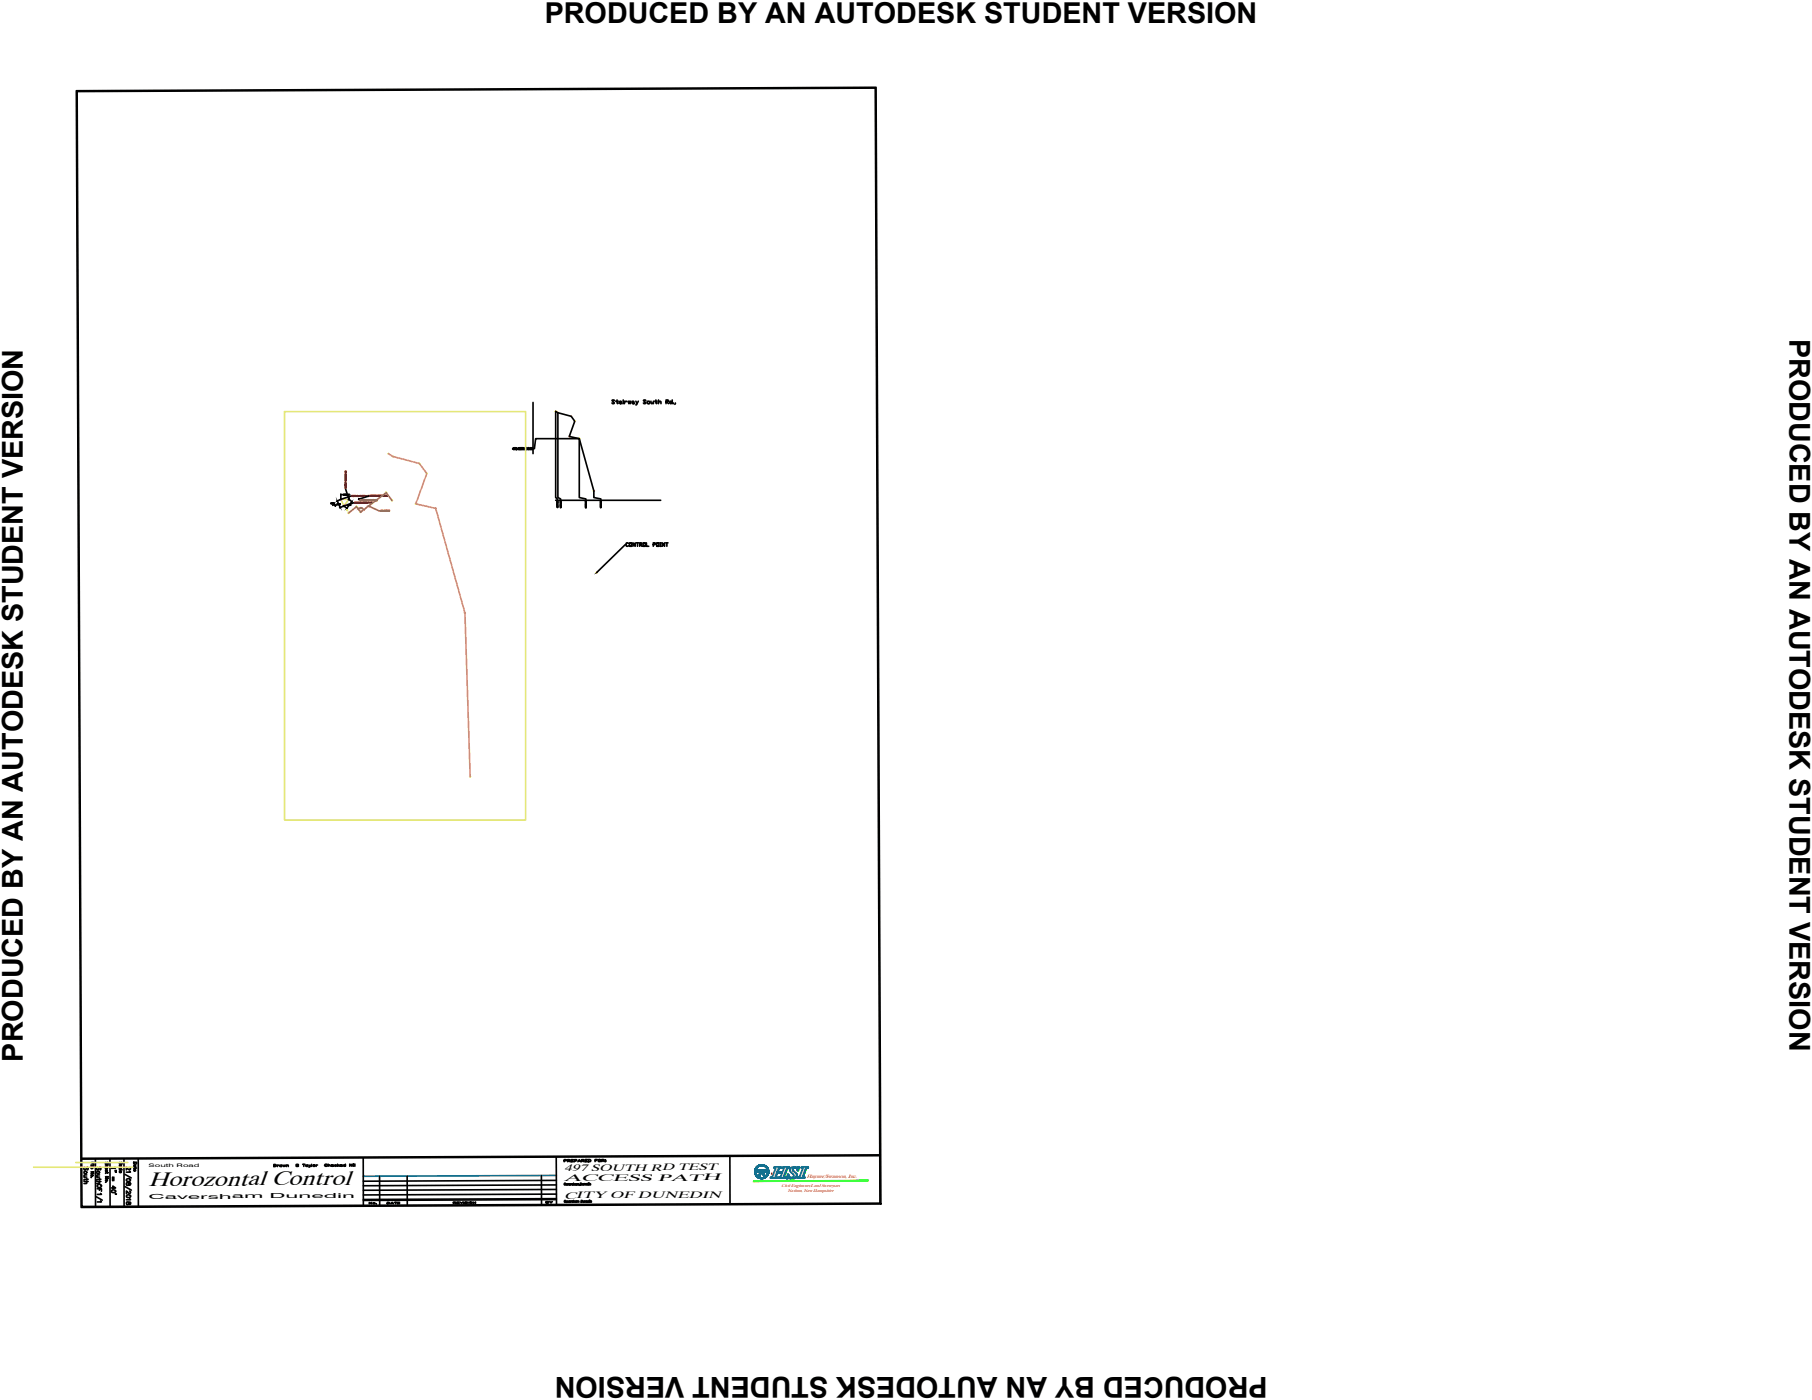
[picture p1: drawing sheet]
<svg xmlns="http://www.w3.org/2000/svg" width="279mm" height="216mm" viewBox="0 0 279 216" stroke-linecap="round" stroke-linejoin="round" font-family="sans-serif">
<!-- layer: PNTS -->
<g fill="none" stroke="#ff0" stroke-width=".15">
<path d="M85.6 63.4h.2M85.7 63.3v.3M85.9 63.6h.2M86 63.5v.3M87.7 67.3h.2M87.8 67.2v.2M87.9 64.2h.3M88.1 64.1v.2M88.5 65h.3M88.6 64.9v.2M89.2 67.6h.3M89.3 67.5v.3"/>
<path d="M91.5 75.7h.2M91.6 75.6v.2M91.9 88.3h.2M92 88.2v.3"/>
<circle cx="85.7" cy="63.4" r=".05"/>
<circle cx="86" cy="63.6" r=".05"/>
<circle cx="87.8" cy="67.3" r=".05"/>
<circle cx="88.1" cy="64.2" r=".05"/>
<circle cx="88.6" cy="64.9" r=".05"/>
<circle cx="89.3" cy="67.6" r=".05"/>
<circle cx="91.6" cy="75.7" r=".05"/>
<circle cx="92" cy="88.3" r=".05"/>
</g>
<!-- layer: 0 -->
<g fill="none" stroke="#000" stroke-width=".25">
<path d="M51 77.6l.1 .1zM51.1 77.6v.1M51.1 77.6l.1 .1zM51.3 77.6v.1l-.1-.1M51.4 77.7l.3 .3M51.4 77.9h-.1M51.4 77.6h-.1h.1l.3 .3M51.4 77.6l.1 .1zM51.6 77.6l-.1 .1M52 77.7v.1M52 77.8h.1M52 77.3l.2 .4"/>
<path d="M52.2 77.8h-.1M52.3 77.8l-.1-.1v.1M52.3 77.9l.1 .3M52.3 77.7l.1 .1M52.5 77.7l-.1 .1zM52.5 77l-.6 .3M52.6 76.2v.8M52.7 76.3h.2M53 76.2v.1M53 78l-.6 .3M53 78l.6 .4M53.1 76.2v.1"/>
<path d="M53.2 76.3h.1M53.3 76.2v.1zM53.3 75.4l.5 1.6 .5 .4M53.4 76.2v.1zM53.4 76.3h.3M53.6 77.8l.1 .1M53.7 77.9h.1M53.8 77.8v.1M53.8 78l-.3 .3M53.8 76.2v.8M53.9 77.8v.1M54 77.8v.1"/>
<path d="M54.1 77.8v.1M54.2 77.4l-.2 .4M54.2 76.5l-1.6 .5M54.7 77.5l-1.7 .5M57 76.5l-1.6 .5M79.2 69.2h-.2l.2-.2v.3M79.5 69.2l-.2-.1h.2l-.1 .2M79.6 69.1l.1 .2M79.6 69.3h.1M80 69.2h-.2l.1-.2v.3M80.1 69.1h.2l-.2 .1v.1h.2M80.6 69h-.2v.2h.2l-.1 .1h-.1"/>
<path d="M80.8 69l-.1 .3h.2l-.2-.1M81 69.3h.1M81.2 69l-.1 .2v.1h.1l.1-.1h-.2M81.4 69.1h.2l-.2 .1M81.5 69.2v.1h-.1M81.8 69l-.2 .2v.1h.2v-.1h-.2M81.9 69.1h.2l-.1 .1M82.1 69.2v.1h-.2M82.2 62.1v7.9M85.7 63.4l.3 .2 2.1 .6 .5 .8-.8 2.3 1.5 .3 2.3 8.1M85.7 63.5v13.2l.2 .2v.3M85.7 77.2h16.2"/>
<path d="M85.9 78h.1zM85.9 77.8v.1M85.9 78.3h.1M85.9 78h.1M85.9 77.7h.1M85.9 77.2h.1zM86 78.1h.1M86 77.4v.1M86 77.6h.1M86 77.7l-.1 .1M86 77.4h-.1M86 77.3h-.1v.1"/>
<path d="M86 77.4h.1M86 63.7v13l.4 .2v.3M86.4 78.1h.1zM86.4 77.9h.1h-.1M86.4 77.4h.1M86.4 78.3h.1M86.4 77.5l.1 .1zM86.4 78h.1M86.4 77.2v.1M86.5 78.1h.1M86.5 77.6v.1M86.5 77.6h.1"/>
<path d="M86.5 77.8h-.1M86.5 77.4l-.1 .1M89.3 67.6h-6.7l-.2 1.6h-.2M89.3 67.7v9l1 .2v.3M90.3 78.1h.1zM90.3 77.9h.1M90.3 77.5v.1M90.3 77.3l.1 .1M90.3 78h.1M90.3 77.7h.1M90.3 77.4h.1M90.3 77.2v.1h.1"/>
<path d="M90.4 78.1v.1h-.1h.1M90.4 77.6h.1M90.4 78.3h-.1M90.4 77.8l-.1-.1v.1M91.6 75.8v.9l1 .2v.3M92.6 78.1l.1 .1zM92.6 78.1h.1zM92.6 77.9h.1M92.6 77.5l.1 .1M92.6 77.4h.1M92.6 77.3h.1zM92.6 77.2l.1 .1z"/>
<path d="M92.6 78.3h.1M92.6 77.7h.1M92.6 78h.1M92.6 77.7v.1M92.7 77.6h.1M94.7 61.8v-.1l-.3 .1 .3 .3v.2l-.3-.2M94.9 61.9h.4M95.1 61.7v.4l.1 .2 .1-.2M95.5 62l.2-.1 .1 .2-.2 .2zM95.8 62.1l.1 .2M96.1 61.7v.1M96.1 61.9v.4"/>
<path d="M96.3 61.9v.4M96.7 62l-.2-.1-.2 .2M96.9 61.9l.1 .4 .1-.4 .1 .4 .1-.4M97.5 62l.1-.1 .1 .1v.3l-.2-.2zM97.7 62.1l.2 .2M98 61.9l.2 .4M98.4 61.9l-.4 .5M99.6 61.8l-.1-.1-.3 .1 .4 .3-.1 .2-.3-.2M99.8 62l.3-.1 .1 .2-.3 .2zM100.4 61.9l.1 .4 .3-.2M100.8 61.9v.4M100.9 61.9h.4"/>
<path d="M101.1 61.7v.4l.1 .2 .1-.2M101.5 62.1l.3-.2 .1 .1v.3M101.5 61.7v.6M102.7 62h.3l.1-.2-.4-.1v.6M102.8 62l.3 .3M103.3 62l.2-.1 .2 .2-.3 .2zM103.7 61.7v.6M103.8 62.1v.2M104.1 62.1v.3M96.5 84l-4.5 4.3M96.9 83.8l-.1-.1-.3 .1 .1 .4h.3M97.1 83.7h.3v.5h-.3z"/>
<path d="M97.9 83.7v.5l-.3-.5v.5M98.1 83.7h.4M98.3 83.7v.5M98.6 84h.3l.1-.2-.4-.1v.5M98.7 84l.3 .2M99.2 83.7h.3v.5h-.3zM99.7 83.7v.5h.3M100.7 84h.3l.1-.2-.4-.1v.5M101.3 83.7h.3v.5h-.3zM101.8 83.7h.2M101.8 84.2h.2M101.9 83.7v.5"/>
<path d="M102.5 83.7v.5l-.4-.5v.5M102.6 83.7h.4M102.8 83.7v.5"/>
</g>
<path d="M51.5 77.6v.1zM52.4 78.2l.1 .1zM52.6 76.3h.1zM53.5 78.3v.1zM53.7 76.3h.1zM54.3 77.4h-.1z" fill="#000" stroke="#000" stroke-width=".15"/>
<g fill="none" stroke="#000" stroke-width=".15">
<path d="M51.6 78h.2M51.6 78h.3M51.7 77.9v.2M52.4 77h.3M52.6 76.9v.2M52.9 78h.2M53 77.9v.2M53.7 77h.2M53.8 76.9v.2M55.2 77h.3M55.4 76.9v.2"/>
<circle cx="51.7" cy="78" r=".05"/>
<circle cx="51.7" cy="77.9" r=".05"/>
<circle cx="52.5" cy="77" r=".05"/>
<circle cx="53" cy="78" r=".05"/>
<circle cx="53.8" cy="77" r=".05"/>
<circle cx="55.3" cy="77" r=".05"/>
</g>
<path d="M52.9 77h-.3l.4 1 .8-1h-.3M53 77h.3" fill="none" stroke="#e5e878" stroke-width=".25"/>
<g fill="none" stroke="#f00" stroke-width=".25">
<path d="M53.2 75.1h.1zM53.2 74.8l.1 .1v-.1v.1M53.2 74.5h.1M53.2 73.4l.1 .1zM53.2 73.3h.1M53.2 72.9h.1zM53.2 72.7h.1zM53.2 75.3h.1M53.2 74.8h.1M53.2 72.7l.1 .1zM53.3 75h-.1M53.3 75h.1"/>
<path d="M53.3 74.7h.1M53.3 74h-.1h.1M53.3 73.2h-.1M53.3 73.2h.1M53.3 75.2h-.1h.1M53.3 74.1h-.1h.1M53.3 73.8h-.1h.1M53.3 73.5l-.1 .1h.1M53.3 74.3h.1M53.3 73.1h.1M53.3 74.6h.1M53.3 73.4h.1"/>
<path d="M53.3 72.9h.1M53.3 74.4h-.1M53.3 73.9h-.1M53.3 73.6l-.1 .1M54.3 76.5h.1M54.4 76.5h.1M54.4 76.5h.1zM54.5 76.5h.1M54.7 76.4v.1M54.7 77.5v.1M54.8 76.5h.1M54.9 77.5l-.1-.1v.2"/>
<path d="M54.9 76.4v.1h-.1M54.9 77.5v.1zM55 76.5h.1M55 77.5v.1M55.1 76.5h.1M55.1 76.5h.1h-.1M55.2 77.4v.2l-.1-.1M55.2 77.5v.1M55.3 76.5l-.1 .1M55.3 77.4h.1l-.1 .2M55.4 77.6h.1M55.5 77.5v.1"/>
<path d="M55.5 76.5h.1M55.6 77.5h.1M55.6 76.5h-.1M55.6 76.5h.1M55.6 77.5v.1M55.7 77.6h.1M55.8 76.5h.1M55.9 77.5v-.1v.2M56 76.5h.1M56.1 76.5h.1M56.1 77.5h-.1h.1l-.1 .1M56.1 77.5l.1 .1"/>
<path d="M56.2 76.5h.1M56.3 77.5h-.1v-.1v.2M56.3 76.4l-.1 .1M56.3 77.5h.1l-.1 .1 .2-.1M56.4 76.5h.1M56.4 77.5h.1M56.5 76.5l-.1 .1M56.6 77.5h.1M56.6 76.5h.1M56.6 77.6h.1M56.7 77.4h.1l-.1 .2M56.7 76.5h.1"/>
<path d="M56.7 76.5h.1zM56.8 77.4v.2M56.9 76.5h.1M56.9 77.6h.1M57 76.4l.1 .1M57.1 77.5v.1zM57.2 77.6h.1M57.2 76.5h-.1l.1-.1v.1M57.2 77.5l.1 .1zM57.3 76.4v.1zM57.3 77.5l.1 .1zM57.3 76.4h.1l-.1 .1"/>
<path d="M57.5 76.4v.1M57.6 76.4l.1 .1M57.7 76.4v.1M57.8 76.5h.1M57.8 76.4l.1 .1M58 76.4l-.1 .1M58.1 76.5h-.1M58.3 76.5h-.1l.1-.1v.1M58.4 76.5h.1M58.4 76.4v.1M58.6 76.5h-.1l.1-.1v.1M58.6 76.4l.1 .1"/>
<path d="M58.8 76.5v-.1v.1M58.9 76.4v.1zM59 76.5h.1M59.1 76.4l-.1 .1M59.2 76.5l-.1-.1v.1M59.3 76.5h-.1M59.4 76.4l.1 .1zM59.5 76.5h.1M59.5 76.4l.1 .1zM59.7 76.4v.1z"/>
</g>
<!-- layer: Border -->
<g fill="none" stroke="#000" stroke-width=".25">
<path d="M11.8 14l123.3-.5 .7 172.2-123.3 .5zM11.9 14.1l123.1-.5 .7 164.5-123.1 .5zM12.6 178.8l123.1-.6v7.3l-123.1 .6zM14.7 178.8v7.3M17 178.7v7.4M19.1 178.7v7.3M21.3 178.7v7.3M56 178.6v7.4M85.8 178.4v7.4M112.5 178.3l.1 7.3M58.5 181.4v4.5M62.8 181.4v4.4"/>
<path d="M83.5 181.3v4.5M85.8 182l-29.8 .2M85.8 182.7l-29.8 .2M85.8 183.4l-29.8 .2M85.8 184.2l-29.8 .1M85.8 184.8l-29.8 .2M85.8 185l-29.8 .1"/>
</g>
<path d="M85.8 181.3l-29.8 .1" fill="none" stroke="#007095" stroke-width=".25"/>
<!-- layer: Title Block -->
<g fill="none" stroke="#000" stroke-width=".25">
<path d="M14 179.3h.5v.2M14 179.7h.3M14 179.8h.5M14.2 180v.2a.14 .14 0 0 0 .1-.2 .15 .15 0 0 0-.3 0 .14 .14 0 0 0 .1 .2M14.2 179.3v.1M14.4 179.6h.1M16.3 179.7h.4M16.3 179.3v.3l.3-.3v.3M16.5 179.7v.2h-.2M18.5 179.3v.2l.2-.2 .1 .1v.1M18.6 179.9a.14 .14 0 0 0 0-.2 .14 .14 0 0 0-.2 0 .14 .14 0 0 0 .1 .2M20.6 179.2h.5v.2a.24 .24 0 0 1-.3 .1 .24 .24 0 0 1-.2-.1z"/>
<path d="M20.6 179.9h.3M20.7 179.9a.13 .13 0 0 1 0-.2 .13 .13 0 0 1 .2 0 .13 .13 0 0 1-.1 .2M42.2 179.6h.2a.16 .16 0 0 1 .2 .1 .16 .16 0 0 1-.2 .2h-.2zM42.8 179.7v.2M43 179.7l-.2 .1M43.4 179.7a.15 .15 0 0 0-.2 0 .15 .15 0 0 0-.1 .2h.3M43.4 179.7v.2M43.6 179.7l.1 .2 .1-.2 .1 .2 .1-.2M44.2 179.7h.2l.1 .2M44.2 179.7v.2M46 179.6h-.3l.3 .1v.2l-.3-.1M46.7 179.6h.3"/>
<path d="M46.8 179.6v.3M47.4 179.7h-.1l-.2 .1h.4M47.4 179.7l.1 .2M47.6 179.7l.2 .2 .2-.2M47.8 179.9l-.2 .1M48 179.6v.3M48.7 179.7v.2M49 179.7h-.3M50.5 179.6h-.1a.2 .2 0 0 0-.2-.1 .2 .2 0 0 0-.1 .3h.4M50.6 179.7h.3v.2M50.6 179.5v.4M51.1 179.7h.3a.14 .14 0 0 0-.2 0 .14 .14 0 0 0 0 .2l.2-.1"/>
<path d="M51.9 179.7a.14 .14 0 0 0-.2-.1 .14 .14 0 0 0-.1 .2h.3M52 179.5v.4M52.2 179.7l.1 .2M52.3 179.6l-.3 .2M52.5 179.7h.3h-.3a.15 .15 0 0 0 .1 .2 .15 .15 0 0 0 .2-.1M53.3 179.7a.15 .15 0 0 0-.2-.1 .15 .15 0 0 0-.1 .2h.3M53.3 179.5v.4M54.3 179.5v.4l-.4-.4v.4M54.5 179.5h.1M54.5 179.6v.3M54.7 179.5v.4M87 179l.4-.1-.4-.1v.4"/>
<path d="M87.5 179l.4-.1-.4-.1v.4M87.7 179l.2 .2M88.1 179h.2M88.4 178.8h-.3v.4h.3M88.6 179l.3-.1-.3-.1v.4M89.1 179.2l.2-.4 .2 .4M89.2 179h.3M89.7 179l.3-.1-.3-.1v.4M89.9 179l.1 .2M90.2 179h.2M90.6 178.8h-.4v.4h.4M90.7 178.8h.2a.17 .17 0 0 1 .2 .2 .17 .17 0 0 1-.2 .2h-.2z"/>
<path d="M91.8 179h.2M92.1 178.8h-.3v.3M92.8 179l.4-.1-.4-.1v.3M93 179l.2 .1M93.4 178.9h.1M93.4 179.1h.1M13 180v.4h.2l.1-.3 .2-.1 .1 .1-.1 .3M15 180l-.1 .4h.3l.1-.3 .2-.1 .1 .1-.1 .3M16.4 180.1v.2a.12 .12 0 0 0 .2-.1 .12 .12 0 0 0-.2-.1h-.1v.2M16.4 180.4v.3a.14 .14 0 0 0 .2-.2 .12 .12 0 0 0-.2-.1l-.1 .1v.2M17.7 180l.1 .1-.6 .1M18.4 180.3h.3"/>
<path d="M18.4 180.4h.4M18.5 180.3a.14 .14 0 0 1 0-.2 .14 .14 0 0 1 .2 0 .14 .14 0 0 1-.1 .2M18.6 180.6v.2a.14 .14 0 0 0 .1-.1 .14 .14 0 0 0-.1-.2 .14 .14 0 0 0-.2 .2l.1 .1M19.3 181.1l.9 .6M19.3 183l1 .5M19.5 182.4a.27 .27 0 0 1 .3 .1 .27 .27 0 0 1 .1 .2l.1 .1 .1-.2v-.2h-.1a.36 .36 0 0 1-.5 .4zM19.5 184.4a.33 .33 0 0 1 .4-.2 .33 .33 0 0 1 .2 .4 .33 .33 0 0 1-.4 .1 .33 .33 0 0 1-.2-.3zM19.5 185.4h.1a.36 .36 0 0 1 .4 .3l.1-.1v-.2h-.1a.36 .36 0 0 1-.4 .4zM20 180l.1 .1-.1 .3-.5-.4v.4M20 180.6l.1 .2h-.6M20 183.7a.19 .19 0 0 1 .1 .3 .19 .19 0 0 1-.3 0l-.3-.3v.4M20 184.9l.1 .1h-.6"/>
<path d="M20.8 180.3v.3a.14 .14 0 0 0 .1-.2 .15 .15 0 0 0-.3 0 .14 .14 0 0 0 .1 .2M20.9 180.1v.1M21.1 180.1l-.5 .1M57.3 185.4v.3l-.4-.3v.3M57.5 185.5l.3 .1-.2 .1zM58 185.6h.1M59.7 185.4l.4 .1-.4 .1zM60.3 185.6l.2-.2 .2 .2M60.3 185.6h.3M60.8 185.4h.4M61 185.4v.2M61.3 185.5h.2"/>
<path d="M61.6 185.4h-.3v.2h.3M69.9 185.5l.4-.1h-.4v.2M70.1 185.5l.2 .1M70.5 185.5h.2M70.8 185.4h-.3v.2h.3M71 185.4l.2 .2 .2-.2M71.5 185.4v.2M72 185.4h-.3l.3 .1h-.3M72.2 185.4v.2M72.4 185.4h.3l.1 .1-.2 .1zM73.3 185.4v.2l-.3-.2v.2M87.2 182.5a.12 .12 0 0 0-.2 0 .12 .12 0 0 0 0 .2 .12 .12 0 0 0 .2 0"/>
<path d="M87.5 185.3h-.2v.1h.2M87.5 182.6h-.2l.2 .1M87.5 182.6v.2M87.5 185.2v.2M87.5 182.6l.1 .2 .1-.2M87.6 185.2l.1 .2v-.2M87.8 185.3l.1-.1-.1 .1 .1 .1M87.8 182.6h.1l-.1 .1h.1M88 182.6v.2M88 185.2v.2M88.1 182.6h-.1M88.1 185.2l-.1 .1"/>
<path d="M88.3 185.3h-.1l.1 .1h-.1M88.3 182.6h-.1l.1 .1h-.1M88.4 185.3l.2-.1v.2M88.4 182.6h.2v.2M88.4 182.5v.3M88.4 185.1v.3M88.9 185.3h-.2v.1h.2M88.9 182.6h-.2l.1 .2 .1-.1M88.9 182.6v.2M88.9 185.2v.2M88.9 182.6h.2v.2M89 185.3l.1-.1v.2"/>
<path d="M89 185.2v.2M89.1 182.6h.1v.2M89.1 185.3l.1-.1 .1 .2M89.4 182.7l-.1 .1M89.5 182.5l.2 .1-.1 .2h-.1zM89.6 185.1l.2 .1v.2h-.2zM89.8 182.5v.2h.1M89.9 185.2v.2h.2M89.9 182.5v.2M90 182.6l.1-.1 .1 .2M90 182.5v.2M90.1 185.2v.2"/>
<path d="M90.2 185.3l.1-.1v.2M90.2 185.2v.2M90.3 182.6h.2l-.1-.1-.1 .1 .2 .1M90.4 185.3h.2l-.1-.1-.1 .1 .2 .1M90.7 182.6h-.1v.1h.1M90.7 182.5v.2M90.8 182.5h.1M90.8 182.5v.2M90.8 185.3h-.1l.1 .1M90.8 185.1v.3M90.9 182.6l.1-.1 .1 .2M90.9 182.5v.2"/>
<path d="M90.9 185.1h.1M91 185.2v.2M91 185.3l.2-.1v.2"/>
<circle cx="48.4" cy="179.8" r=".14"/>
<circle cx="92.4" cy="179" r=".19"/>
<circle cx="19.8" cy="182" r=".29"/>
</g>
<!-- layer: HSIFLogo -->
<path d="M116.2 182.1l17.7-.1-17.7 .2zM116.2 182.2l17.7-.1v-.1z" fill="#0f0" stroke="#0f0" stroke-width=".15"/>
<g fill="none" stroke="#dcdcdc" stroke-width=".25">
<path d="M119.4 180h.1M119.4 180v.1M119.5 180l-.1 .1M119.6 180l-.2 .1M119.6 180l-.1 .1M119.7 180l-.2 .1M119.7 180l-.1 .2M119.8 180l-.2 .2M119.9 180l-.4 .3M120 180l-.5 .4M120 180l-.5 .5M120.1 180l-.7 .6"/>
<path d="M120.2 180l-.8 .8M120.2 180l-.9 .8M120.3 180l-1 1M120.3 180l-.1 .1M120.4 180l-.2 .1M120.7 180l-.1 .1M120.8 180l-.2 .1M120.8 180l-.1 .1M120.9 180l-.2 .1M120.9 180l-.1 .1M121 180l-.2 .1M121.1 180l-.3 .2"/>
<path d="M121.2 180l-.4 .4M121.3 180l-.5 .4M121.3 180l-.6 .6M121.4 180l-.7 .6M121.4 180l-.7 .7M121.5 180l-.9 .9M121.6 180l-1 .9M121.7 180l-.1 .1M121.7 179.9l-.2 .2M122.2 180l-.4 .4M122.3 180l-.5 .4M122.3 180l-.5 .5"/>
<path d="M122.4 179.9l-.6 .6M122.4 179.9l-.6 .7M122.5 179.9l-.7 .7M122.5 179.9l-.2 .2M122.5 180l-.1 .1M122.6 180l-.2 .1M122.6 180l-.1 .1M122.7 180l-.1 .1 .1-.1M122.7 180l-.1 .1M123.2 180l-.3 .3 .3-.3M123.6 179.9h.1M123.6 179.9v.1"/>
<path d="M123.7 179.9l-.2 .2M123.7 179.9l-.1 .2M123.8 179.9l-.2 .2M123.8 179.9l-.1 .2M123.9 179.9l-.2 .2M123.9 179.9l-.1 .2M124 179.9l-.2 .2M124 179.9l-.2 .3M124.1 179.9l-.3 .4M124.2 179.9l-.5 .5M124.2 179.9l-.5 .6M124.3 179.9l-.6 .7"/>
<path d="M124.4 179.9l-.8 .8M124.6 179.9l-.2 .2M124.6 180l-.1 .1M116.5 180.5h.1M116.6 180.5l-.1 .1M116.7 180.5l-.2 .2M116.8 180.5l-.3 .2M116.8 180.5l-.2 .2M116.9 180.7l.3-.2-.3 .2M116.9 180.5l-.3 .2M116.9 180.5l-.2 .2M117 180.5l-.3 .2"/>
<path d="M117 181.5h.1M117.1 180.5l-.3 .2M117.1 181.5h-.1M117.1 180.5l-.2 .2M117.1 181.4l-.1 .1M117.2 181.3l-.2 .2M117.2 181.2l-.3 .3M117.2 180.5l-.2 .2M117.3 181.1l-.4 .4M117.3 180.5l-.2 .2M117.3 181l-.4 .4M117.4 180.5l-.3 .2"/>
<path d="M117.4 180.8l-.4 .5M117.4 180.8l-.3 .4M117.5 180.5l-.3 .2M117.5 180.5l-.3 .3 .3-.3M117.5 180.9l.2-.1-.1 .1M117.6 180.9l.1-.1-.1 .2M117.6 180.5l-.4 .3M117.6 180.5l-.4 .4M117.6 181.1l.2-.1-.1 .2 .1-.1M117.7 180.5l-.6 .5M117.7 180.5l-.6 .6M117.7 180.9l-.1 .1 .1-.1"/>
<path d="M117.8 181l-.2 .1M117.8 180.5l-.3 .3M117.8 181.1l-.1 .1M117.8 181.1l-.1 .2M117.9 181.2l-.1 .1M117.9 180.5l-.4 .3M117.9 181.3l-.1 .1M117.9 180.5l-.4 .4M117.9 181.3l-.1 .1 .1-.1M118 180.5l-.3 .2M118 181.4l-.1 .1 .1-.1-.2 .1M118 180.5l-.2 .2"/>
<path d="M118 181.5h.1M118.1 180.5l-.3 .2M118.2 180.5l-.3 .2M118.3 180.5l-.3 .2M118.3 180.5l-.2 .2M118.4 180.5l-.3 .2M118.4 180.5l-.2 .2M118.4 180.6l-.2 .1M118.4 180.6l-.1 .1M118.4 180.7h.1M118.4 180.7h-.1M118.9 181.5h-.1"/>
<path d="M118.9 181.5l-.1 .1M118.9 181.5l-.1 .2M119 181.5l-.2 .2M119.4 180.6l.7-.6-.7 .7M119.6 181.4l-.2 .2M119.6 181.4l-.3 .2M119.6 181.5l-.2 .1M119.6 181.5l-.1 .1M119.6 181.3l-.3 .3 .3-.3M119.7 181.5l-.2 .1M119.7 181.2l-.5 .5M119.7 181.1l-.5 .6"/>
<path d="M119.7 181.1l-.6 .6M119.7 181.5l-.1 .1M119.7 180.9l-.6 .8 .6-.7M119.8 181.6h-.1M119.8 181.5l-.2 .1M119.8 180.9l-.8 .8M119.8 181.5l-.1 .1M119.8 180.7l-.9 1 1-1M119.9 180.6l-.8 .8M119.9 180.6l-.8 .7M119.9 180.7l-.1 .1M119.9 180.5l-.7 .8"/>
<path d="M120 180.4l-.8 .8M120 180.4l-.8 .7M120 180.7l-.2 .1M120 180.3l-.7 .8M120 180.7l-.1 .1M120 180.2l-.7 .8M120.1 180.7l-.1 .1M120.1 180.8l.1-.1v.1M120.2 181.5l-.1 .1M120.2 180.7l-.2 .1M120.3 180.7l-.1 .1M120.3 181.5l-.2 .1"/>
<path d="M120.4 180l-.1 .1M120.4 180.7l-.1 .1M120.5 180.7l-.2 .1M120.5 180.7l-.1 .1M120.6 180.8l.9-.8-.9 .8M120.6 180.7l-.1 .1M120.8 180.2l.3-.2-.3 .3M120.9 181.4l-.2 .2M120.9 181.4l-.3 .2M120.9 181.5l-.2 .1M120.9 181.3l-.3 .3 .3-.2M120.9 181.5l-.1 .1"/>
<path d="M120.9 181.2l-.4 .4M121 181.5l-.2 .1M121 181.1l-.6 .5M121 181.5l-.1 .1M121 181l-.6 .6M121 180.9l-.7 .7M121.1 181.6h.1M121.1 181.6h-.1M121.1 180.8l-.8 .8 .8-.7M121.1 181.5l-.2 .1M121.1 180.7l-.9 .9M121.2 180.6l-.8 .8"/>
<path d="M121.2 180.5l-.7 .8M121.3 180.4l-.8 .8M121.3 180.3l-.8 .8M121.3 180.2l-.8 .8M121.4 181.4l.1-.2-.2 .2M121.5 181.1l-.1 .1M121.5 180.1l.1-.2-.2 .2M121.5 181.7l.2-.2-.1 .2M121.5 181.1l-.1 .2M121.6 181.3l-.3 .3M121.6 181.3l-.3 .4M121.6 181.4l-.3 .3"/>
<path d="M121.6 180v.1M121.6 181.4l-.2 .3M121.7 181.5l-.2 .2M121.7 181.5l-.1 .2 .2-.2M121.8 181.5l-.1 .2M121.8 181.6l-.1 .1M121.9 181.6l-.1 .1M121.9 181.7l.1-.1v.1M122 181.6l-.1 .1M122 180.1l-.2 .1M122 180.8l.3-.2-.2 .3M122.1 180l-.3 .3"/>
<path d="M122.1 181.6l-.1 .1M122.2 180.9l.3-.2-.3 .3M122.2 181.7l.6-.6-.6 .6M122.2 181.6l-.1 .1M122.2 180.3l-.3 .4 .3-.4M122.2 180.3l-.3 .4M122.3 180.2l-.5 .4M122.3 180.4l-.4 .3M122.3 180.5l-.3 .3 .3-.3M122.3 180.5l-.3 .3M122.4 181.4l.4-.4-.4 .4M122.4 180.6l-.3 .3"/>
<path d="M122.6 180.7l-.4 .3M122.6 180.8l-.3 .3M122.6 180.8l-.3 .3 .4-.3M122.7 180.1l.1-.1-.1 .1M122.7 180.8l-.3 .4M122.7 180.9l-.3 .3M122.7 180.9l-.3 .4M122.8 181l-.4 .3M122.8 181.4l-.2 .2M122.8 181l-.7 .7 .2-.2M122.8 181.1l-.5 .6M122.8 181.3l-.3 .3"/>
<path d="M122.9 180l-.2 .1M122.9 180.2l.2-.3-.2 .3M122.9 181.2l-.6 .5M122.9 181.2l-.5 .5M122.9 180l-.1 .1M123 180l-.2 .2M123 180l-.1 .2M123.1 180.4l-.1 .1M123.1 181.5h-.1M123.1 180.3l-.1 .1M123.1 181.5l-.1 .1M123.1 180.2l-.2 .2"/>
<path d="M123.1 180.3l-.2 .1M123.1 180.1l-.2 .2 .2-.2M123.2 181.5l-.2 .1M123.3 181.4l-.2 .2M123.5 180.9l1-1-1 1M123.6 180.6l.7-.7-.7 .8M123.7 180.3l.4-.4-.4 .5M123.8 181.3l-.3 .3M123.8 181.4l-.2 .2M123.8 181.5l-.1 .1M123.9 181.2l-.5 .4 .4-.4M123.9 181.5l-.2 .1"/>
<path d="M123.9 181.5l-.1 .1M123.9 181.1l-.5 .5M123.9 181l-.6 .6M124 180.9l-.7 .7 .7-.6M124 180.8l-.8 .8M124 181.5l-.1 .1M124 181.6h.1M124 181.5v.1M124 180.7l-.9 .9M124.1 180.7l-1 .9M124.1 180.6l-.8 .8M124.1 180.6l-.7 .7"/>
<path d="M124.1 180.5l-.7 .7M124.2 180.4l-.8 .8M124.2 180.4l-.8 .7M124.2 180.3l-.7 .8M124.2 180.2l-.7 .8M124.5 180v.1"/>
</g>
<g fill="#007095" stroke="#007095" stroke-width=".15">
<path d="M117.5 180.8l.4 .8zM117.5 180.7l.4 .9zM117.5 180.7l-.4 .9zM117.5 180.7l-.4 .9z"/>
<path d="M116.5 180.4h1.9zM116.5 180.5l1.9-.1z"/>
<path d="M116.4 180.7h.9zM116.4 180.8l.9-.1zM117.2 180.8l-.3 .7 .4-.8zM117.2 180.8l-.4 .7z"/>
<path d="M117.6 180.7l.5 .8zM117.6 180.7l.5 .8zM117.6 180.7h.9zM117.7 180.8l.8-.1z"/>
</g>
<g fill="none" stroke="#007095" stroke-width=".25">
<path d="M116.8 180h-.2M116.9 179.9l-.2 .1M116.9 179.8h.2M116.9 179.9h-.2M117 179.9h-.2M117 179.7h.9M117.1 179.8h-.3M117.1 179.7h.8h-.9M117.1 179.7h.7M117.2 179.7h.6M117.2 179.7l-.3 .1 .4-.1M117.3 179.7h-.3"/>
<path d="M117.3 179.6h.3M117.6 179.7l.4 .1M117.7 179.7h-.5h.5M117.8 179.8h.2M117.8 179.8h.3M117.9 179.9h.2M118 179.9h.2M118 179.9l.2 .1M118.1 180h.2M119.4 180h1l-.4 .2-.2 .5h.9l.1-.4v-.2h-.2l.1-.1 1-.1-.1 .2-.3 .1-.4 1.1v.1l.2 .1v.1h-1v-.1l.3-.1 .2-.6h-.8l-.2 .6v.1h.2v.1l-1 .1 .3-.4 .4-1 .1-.2h-.3zM120.4 180v.1l-.3 .1-.2 .5M121.7 179.9v.2l-.3 .2-.5 1.2"/>
<path d="M123.2 179.9l-.1 .7-.1-.1M123.6 179.9h1l-.4 .3-.4 1.1v.1l.2 .1v.1h-1l.3-.2 .5-1.1v-.2h-.3zM124.6 179.9v.2l-.3 .2-.4 1.2M116.4 180.7h.1M116.4 180.6h.1M116.4 180.5h.1M116.4 180.8h.1M116.4 180.9h.1M116.4 180.4h.1M116.4 181h.1M116.5 181.1h.1M116.5 180.6h-.1"/>
<path d="M116.5 181.2h.1M116.5 180.2h.1M116.6 180.3h-.1M116.6 181l-.1 .1M116.6 181.3h.1M116.6 181.1h-.1h.1M116.6 180.2l-.1 .1M116.6 180.2h-.1M116.6 180h.2M116.6 181.4h.2M116.6 180.1l-.1 .1M116.7 180.1h-.2"/>
<path d="M116.7 181.4h.1M116.7 180.1h-.1M116.7 181.4l.2 .1M116.7 180l-.1 .1M116.8 181.5h.1M116.8 181.5h.2M116.8 181.5l.3 .1h-.2M117.1 181.6h-.2M117.1 181.6h-.2l.5 .1M117.2 181.7h.6M117.2 181.7h.5M117.3 181.6l-.3 .1"/>
<path d="M117.9 181.7h-.8M117.9 181.6l-.4 .1M118 181.6h-.3M118.1 181.5l-.2 .1M118.1 181.5h-.2h.2M118.2 180h.1M118.2 181.5h-.2M118.2 180l.1 .1M118.2 181.3h.1M118.2 180.1h.1M118.2 181.4l-.2 .1M118.2 180.1h.2"/>
<path d="M118.2 181.4h-.1M118.3 180.2h.1M118.3 181.4h-.2M118.3 180.3h.1M118.3 181.1h.1M118.3 181.3h-.1M118.4 180.4h.1M118.4 181h.1M118.4 180.5h.1M118.4 180.9h.1M118.4 180.9v.1M118.4 181.2h-.1"/>
<path d="M118.4 180.6h.1M118.4 180.8h.1M118.4 180.7h.1M118.4 181.1h-.1M119.3 180.1l.3 .1M119.8 181.5v.2h-1M120.6 180.9h-.8l-.1 .6M120.6 180.1l.2 .1M121.1 181.5v.2l-1-.1M121.5 181.1l.2 .4M121.9 180.2l.3-.2h.8l.2-.1-.2 .6-.1-.2-.3-.2h-.2l-.2 .2 .1 .2 .5 .6v.3l-.2 .2-.3 .1h-1l.2-.6 .1 .3 .3 .2h.3l.2-.2-.1-.3-.5-.5zM122.7 180.9l.2 .4-.2 .3-.4 .2-1-.1"/>
<path d="M122.9 180.2l-.3-.1-.2 .1-.1 .1 .1 .3M123.5 180.1h.3M124 181.5l.1 .2-1.1-.1"/>
<circle cx="117.4" cy="180.7" r="1.05"/>
<circle cx="117.4" cy="180.7" r=".96"/>
</g>
<g fill="none" stroke="#0f0" stroke-width=".25">
<path d="M121.7 180h.1M123.2 180v.1v-.1M124.6 180h.1M118.8 181.7h.1M118.9 181.7h.1M119 181.7h.1M119.1 181.7h.1M119.2 181.7h.1M119.3 181.7h.1M119.3 181.6l.1 .1M119.4 181.6v.1M119.4 180.1h.1"/>
<path d="M119.4 180.1l.1 .1M119.4 181.6l.1 .1M119.5 181.6h.1M119.5 180.1l.1 .1M119.5 181.6l.1 .1M119.6 181.6v.1M119.6 181.5h.1M119.6 181.3h.1M119.7 181.2v.1M119.7 181.4v.1M119.7 181.7h.1M119.7 181.1h.1"/>
<path d="M119.7 181.1v.1M119.7 181.2h.1M119.7 181.6v.1M119.7 181.3h.1M119.7 181l.1 .1M119.7 181.6l.1 .1M119.7 181h.1M119.8 180.9v.1M119.8 180.8v.1M119.8 181.6v.1M119.8 180.8l.1 .1M119.8 181.5l.1 .1"/>
<path d="M119.8 180.7h.1M119.8 180.8l.2 .1-.1-.1M119.9 180.6v.1M119.9 180.6l.1 .1M119.9 180.5h.1M120 180.4h.1M120 180.8l.1 .1M120 180.3l.1 .1M120 180.6l-.1-.1 .1 .1M120.1 180.2v.1h-.1M120.1 180.4h-.1M120.1 180.2h.1"/>
<path d="M120.1 180.9h.1M120.1 181.6v.1M120.1 181.6l.1 .1M120.2 180.1v.1M120.2 181.6v.1M120.2 180.2l-.1-.1 .1 .1M120.2 180.9h.1M120.2 180.8l.1 .1M120.3 181.7h.1M120.3 180.1h.1M120.3 181.6l.1 .1M120.3 180.8l.1 .1"/>
<path d="M120.4 180v.1h-.1M120.4 180.8h.1M120.4 181.6l.1 .1M120.4 180.8l.1 .1M120.4 180v.1M120.5 180.8v.1M120.5 181.6v.1M120.5 180.8l.1 .1M120.5 181.6l.1 .1M120.5 181.6h.1M120.6 180.8v.1M120.6 180.8h.1"/>
<path d="M120.6 181.6l.1 .1M120.7 180.1h.1M120.7 181.6l.1 .1-.1-.1M120.8 181.6l.1 .1M120.8 180.1v.1M120.9 181.4h.1M120.9 181.4v.1M120.9 181.3h.1M120.9 181.7h.1M120.9 181.2l.1 .1M120.9 181.6l.1 .1M121 181l.1 .1"/>
<path d="M121 181.1h.1h-.1M121 181.6l.1 .1M121 180.9l.1 .1M121 181.2v-.1v.1M121.1 181.6v.1M121.1 180.8v.1M121.1 181.5v.1M121.1 181.5l.1 .1M121.1 180.7l.1 .1M121.1 181v-.1v.1M121.1 180.7h.1M121.2 180.6v.1"/>
<path d="M121.2 180.6h.1M121.2 180.5h.1M121.2 180.4l.1 .1M121.3 180.4h.1M121.3 181.7l.1 .1M121.3 180.3v.1v-.1M121.3 180.2l.1 .1M121.3 180.3h.1M121.3 180.4v.1M121.4 180.1l.1 .1M121.4 181.7h.1M121.4 180.2h-.1l.1 .1"/>
<path d="M121.5 180.1h.1M121.5 181.7h.1M121.5 181.1h.1M121.5 181.1l.1 .1M121.5 181.2l.1 .1M121.6 180.1h.1M121.6 181.3h.1M121.6 181.3v.1M121.6 181.4h.1M121.6 181.7h.1M121.6 180v.1M121.7 181.7h.1"/>
<path d="M121.8 181.7h.1M121.9 181.7l.1 .1M122 181.7v.1M122 181.7l.1 .1M122.1 181.8h.1M122.1 181.7l.1 .1M122.2 181.7l.1 .1M122.2 180.4h.1M122.2 180.3l.1 .1M122.2 180.3h.1h-.1M122.2 180.4l.1 .1M122.2 180.2l.1 .1"/>
<path d="M122.4 181.7h.1M122.4 181.7h-.1l.1 .1M122.4 180.1h.1M122.5 181.7h.1M122.5 180.1h-.2v.1M122.5 180.1h.1M122.6 181.6v.1M122.6 180.1h.1M122.6 181.7h.1M122.7 180.1h.1M122.7 181.5v.1v-.1M122.7 181.6h-.1h.1"/>
<path d="M122.7 181.5h.1M122.7 180.1l.1 .1M122.8 181.4l-.1 .1M122.8 181.4h.1M122.8 181h.1M122.8 181.3l.1 .1M122.8 181.1h.1M122.8 181.3h.1M122.8 181.1l.1 .1M122.9 181.2v.1M123 180.5l.1 .1M123 181.6l.1 .1"/>
<path d="M123 180.4l.1 .1M123.1 181.7h.1M123.1 180.3h.1M123.1 181.6l.1 .1M123.1 180.4h-.1l.1 .1M123.1 180.1h.1M123.2 181.6v.1M123.2 180.2h-.1l.1 .1M123.2 181.6l.1 .1M123.2 180.1h-.1h.1M123.3 181.6v.1M123.3 181.6l.1 .1"/>
<path d="M123.4 181.6h.1M123.4 181.6l.1 .1M123.5 181.6l.1 .1M123.6 181.6l.1 .1M123.6 180.1h.1M123.7 180.1h.1M123.7 181.7h.1M123.7 181.6l.1 .1M123.8 181.6l.1 .1M123.8 181.3l.1 .1M123.8 181.3h.1M123.8 181.2l.1 .1"/>
<path d="M123.9 181.4h-.1M123.9 181.6l.1 .1M123.9 181.2v.1M123.9 181.1h.1M124 181.2h.1M124 181h.1M124 181.6l.1 .1M124 180.9v.1M124 180.9h.1M124 181.1h.1M124 180.8l.1 .1M124 181.5v.1"/>
<path d="M124 180.8h.1M124 181.5l.1 .1M124.1 180.6h.1M124.1 180.8l-.1-.1 .1 .1M124.1 180.5l.1 .1M124.1 180.7h.1M124.1 180.4l.1 .1M124.2 180.4v.1M124.2 180.4h.1M124.2 180.3v.1M124.2 180.5h-.1l.1 .1M124.2 180.2l.1 .1"/>
<path d="M124.3 180.2v.1l-.1-.1M124.3 180.3h-.1l.1 .1M124.3 180.1l.1 .1M124.4 180.1h.1M124.5 180.1h.1M124.5 180l.1 .1M124.6 180v.1"/>
</g>
<path d="M119 181.1h.1" fill="none" stroke="#f00" stroke-width=".25"/>
<!-- layer: South Rd Access -->
<g fill="none" stroke="#e5e878" stroke-width=".15">
<path d="M53.4 78.7h.2M53.5 78.5v.3M53.7 79.1h.2M53.8 79v.2M54.8 78.1h.3M54.9 78v.3M55.5 79h.2M55.6 78.8v.3M59.4 76h.2M59.5 75.9v.2M59.8 70h.2M59.9 69.9v.2"/>
<path d="M60.3 77.2h.3M60.5 77.1v.2M60.5 70.4h.2M60.6 70.3v.2M64 77.7h.2M64.1 77.6v.2M64.6 71.5h.2M64.7 71.4v.2M65.7 73h.2M65.8 72.9v.3M72.4 119.8h.2M72.5 119.7v.2"/>
<circle cx="53.5" cy="78.6" r=".05"/>
<circle cx="53.8" cy="79.1" r=".05"/>
<circle cx="54.9" cy="78.1" r=".05"/>
<circle cx="55.6" cy="79" r=".05"/>
<circle cx="59.5" cy="76" r=".05"/>
<circle cx="59.9" cy="70" r=".05"/>
<circle cx="60.4" cy="77.2" r=".05"/>
<circle cx="60.6" cy="70.4" r=".05"/>
<circle cx="64.1" cy="77.7" r=".05"/>
<circle cx="64.7" cy="71.5" r=".05"/>
<circle cx="65.8" cy="73" r=".05"/>
<circle cx="72.5" cy="119.8" r=".05"/>
</g>
<g fill="none" stroke="#fb8f65" stroke-width=".15">
<path d="M67.1 78.4h.2M67.2 78.3v.2M71.6 94.5h.2M71.7 94.4v.2"/>
<circle cx="67.2" cy="78.4" r=".05"/>
<circle cx="71.7" cy="94.5" r=".05"/>
</g>
<path d="M59.9 70l.7 .4 4.1 1.1 1.1 1.5-1.7 4.7 3.1 .7 4.5 16.1 .8 25.3" fill="none" stroke="#fb8f65" stroke-width=".25"/>
<path d="M43.9 63.5h37.1v63h-37.1zM11.7 179.3h8M5.2 180h15.3" fill="none" stroke="#e5e878" stroke-width=".25"/>
<g fill="none" stroke="#cd6928" stroke-width=".25">
<path d="M55.5 78.3l-.2 .1M55.5 77.1v.1M55.6 78.4v-.1v.1M55.7 77.2l-.1-.1v.1M55.7 78.3v.1M55.7 77.1l.1 .1zM55.8 78.3h.1M55.8 77.1v.1M55.8 78.4l.2 .1M56 77.1l-.1 .1h.1l-.1-.1M56 77.1l.1 .1M56.2 77.1v.1"/>
<path d="M56.2 77.2h.1M56.3 77.1v.1M56.5 77.1l-.1 .1M56.5 77.2h.1M56.8 77.2h-.1v-.1v.1M56.9 77.1h-.1v.1M56.9 78.1l1.6 .7h.2M56.9 77.1l.1 .1M57.1 77.2l-.1-.1v.1M57.1 77.1l.1 .1M57.3 77.2v-.1v.1M57.3 77.1l.1 .1z"/>
<path d="M57.4 77.2h.1M57.6 77.1l-.1 .1M57.7 77.1h-.1v.1M57.7 77.2h.1M57.9 77.1v.1zM58 77.2h.1M58 77.1l.1 .1zM58.1 77.1v.1zM58.7 78.7h.1l-.1 .1M58.7 78.7v.1M58.8 78.8h.1M58.9 78.7h-.1l.1 .1"/>
<path d="M59 78.7l-.1 .1 .1-.1M59.1 78.8h.1M59.1 78.7l-.1 .1M59.2 78.8h.1M59.2 78.7v.1M59.3 78.7v.1M59.4 78.8v-.1v.1M59.4 78.8h.1M59.5 78.7v.1M59.6 78.7v.1M59.7 78.8v-.1v.1M59.8 78.8v-.1v.1"/>
<path d="M59.8 78.8h.1M59.9 78.7v.1M59.9 78.7l.1 .1M60 78.8h.1M60.5 77.2l-1-1.2-3.9 3-.7-.9-1.1 1"/>
</g>
<g fill="#cd6928" stroke="#cd6928" stroke-width=".15">
<path d="M56.8 78l.1 .1z"/>
<path d="M56 78.5l.1 .1z"/>
<path d="M55.3 78.4l-.1 .1z"/>
</g>
<g font-size="4.4">
<text x="84" y="3.5">PRODUCED BY AN AUTODESK STUDENT VERSION</text>
<text x="275.9" y="52.2" transform="rotate(90 275.9 52.2)">PRODUCED BY AN AUTODESK STUDENT VERSION</text>
<text x="3.5" y="163.7" transform="rotate(-90 3.5 163.7)">PRODUCED BY AN AUTODESK STUDENT VERSION</text>
<text x="195.5" y="212.4" transform="rotate(180 195.5 212.4)">PRODUCED BY AN AUTODESK STUDENT VERSION</text>
</g>
<text font-size="3.5" x="16.9" y="184.9" transform="rotate(-90 16.9 184.9)">OF</text>
<text font-size="3.2" x="22.9" y="182.9">Horozontal Control</text>
<text font-size="2.6" x="83.3" y="186.6">BY</text>
<g font-size="1.5">
<text x="87" y="182.1">ACCESS PATH</text>
<text x="87" y="180.6">497 SOUTH RD TEST</text>
<text x="87" y="184.8">CITY OF DUNEDIN</text>
</g>
<g font-size="1.1">
<text x="22.9" y="184.9">Caversham</text>
<text x="41.6" y="184.8">Dunedin</text>
</g>
<text font-size=".8" fill="#f00" x="124.4" y="181.6">Hayner/Swanson, Inc.</text>
<text font-size=".7" x="22.9" y="180">South Road</text>
<g font-size=".6" fill="#f00">
<text x="120.5" y="183.1">Civil Engineers/Land Surveyors</text>
<text x="121.5" y="183.8">Nashua, New Hampshire</text>
</g>
</svg>
